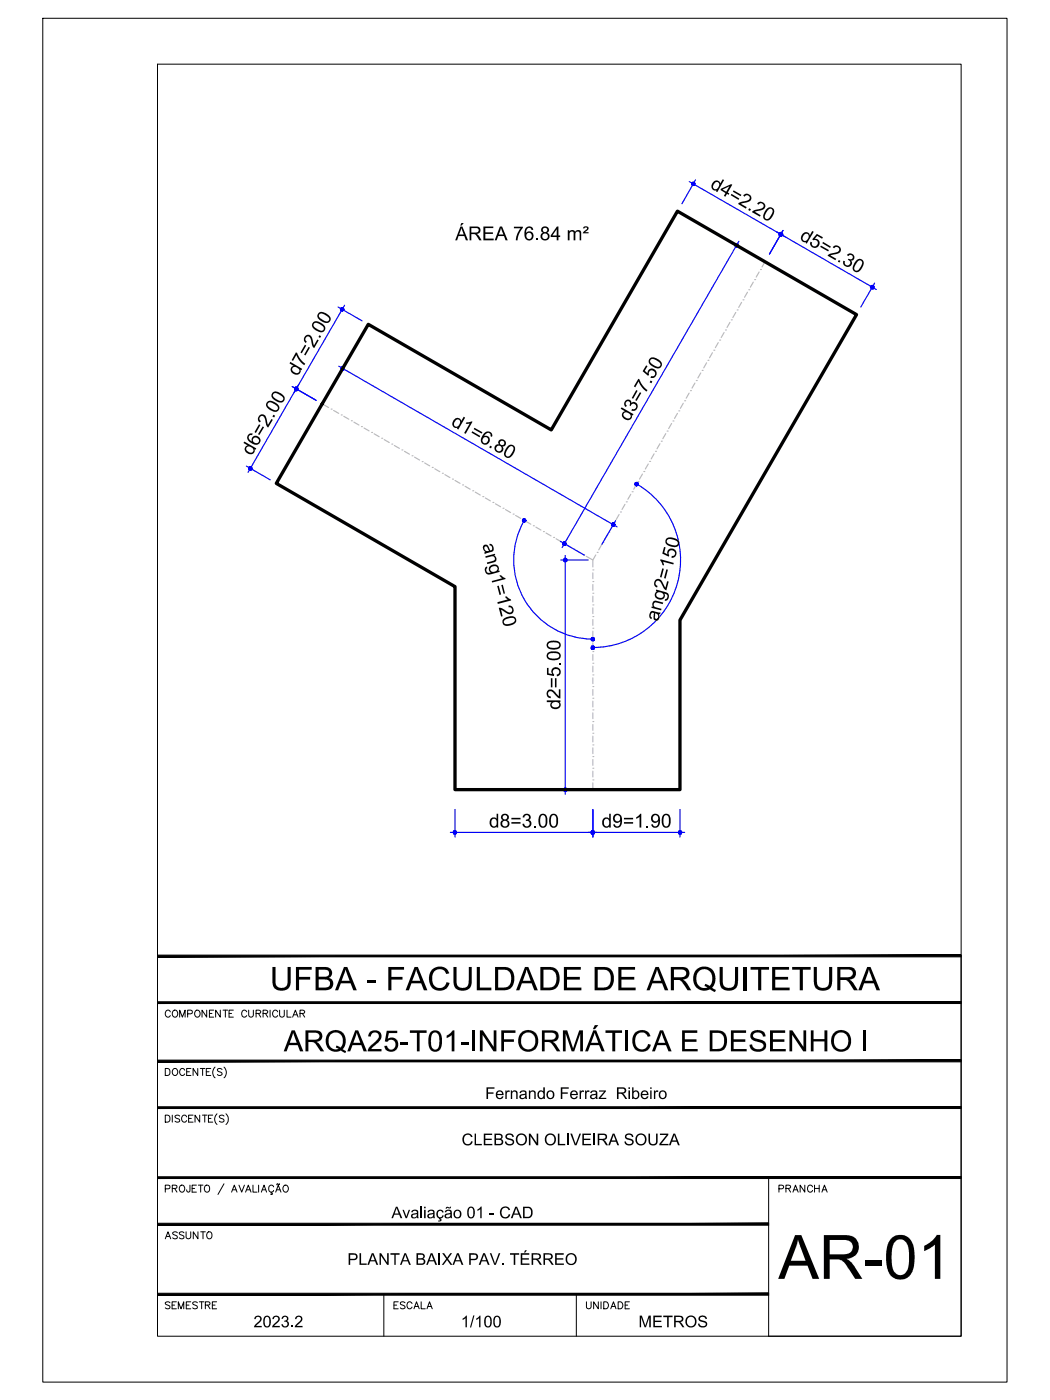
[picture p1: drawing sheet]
<svg xmlns="http://www.w3.org/2000/svg" width="229mm" height="305mm" viewBox="0 0 229 305" stroke-linecap="round" stroke-linejoin="round" font-family="sans-serif">
<!-- layer: ARQ_EIXO CINZA 04 -->
<g fill="none" stroke="#bababa" stroke-width=".25">
<path d="M165.3 59.2l-.7 1.1M165.6 58.7h.1M166.5 57l-.6 1.1M153.8 79l-.6 1.1M154.1 78.4h.1M155.1 76.8l-.6 1.1M155.4 76.2h.1M156.4 74.6l-.7 1.1M156.7 74h.1M157.6 72.4l-.6 1.1M157.9 71.8h.1M158.9 70.2l-.6 1.1"/>
<path d="M159.2 69.6h.1M160.2 68l-.6 1.1M160.5 67.5h.1M161.5 65.8l-.7 1.1M161.8 65.3h.1M162.7 63.6l-.6 1.1M163 63.1h.1M164 61.4l-.6 1.1M164.3 60.9h.1M70.1 87.9l1.4 .8M72.1 89.1h.1M72.6 89.4l1.1 .6"/>
<path d="M74.3 90.3h.1M74.8 90.6l1.1 .7M76.5 91.6h.1M77 91.9l1.1 .6M78.7 92.9h.1M79.2 93.2l1.1 .6M80.9 94.1h.1M81.4 94.4l1.1 .7M83.1 95.4h.1M83.7 95.7l1.1 .7M85.3 96.7h.1M85.9 97l1.1 .6"/>
<path d="M87.5 98h.1M88.1 98.3l1.1 .6M89.7 99.2h.1M90.3 99.5l1.1 .7M142.4 98.8l-.6 1.1M142.7 98.3h.1M143.7 96.6l-.7 1.1M144 96.1h.1M144.9 94.4l-.6 1.1M145.2 93.9h.1M146.2 92.2l-.6 1.1M146.5 91.7h.1"/>
<path d="M147.5 90l-.6 1.1M147.8 89.5h.1M148.8 87.8l-.7 1.1M149.1 87.2h.1M150 85.6l-.6 1.1M150.3 85h.1M151.3 83.4l-.6 1.1M151.6 82.8h.1M152.6 81.2l-.7 1.1M152.9 80.6h.1M91.9 100.5h.1M92.5 100.8l1.1 .6"/>
<path d="M94.1 101.8h.1M94.7 102.1l1.1 .6M96.3 103h.1M96.9 103.3l1.1 .7M98.5 104.3h.1M99.1 104.6l1.1 .6M100.7 105.6h.1M101.3 105.9l1.1 .6M102.9 106.8h.1M103.5 107.1l1.1 .7M105.1 108.1h.1M105.7 108.4l1.1 .7"/>
<path d="M107.3 109.4h.1M107.9 109.7l1.1 .6M109.5 110.7h.1M110.1 111l1.1 .6M111.7 111.9h.1M112.3 112.2l1.1 .7M113.9 113.2h.1M114.5 113.5l1.1 .6M116.1 114.5h.1M116.7 114.8l1.1 .6M118.3 115.7h.1M118.9 116l1.1 .7"/>
<path d="M120.5 117h.1M121.1 117.3l1.1 .6M122.7 118.3h.1M123.3 118.6l1.1 .6M124.9 119.5h.1M125.5 119.8l1 .7M131 118.6l-.7 1.1M131.3 118.1h.1M132.2 116.4l-.6 1.1M132.5 115.9h.1M133.5 114.2l-.6 1.1M133.8 113.7h.1"/>
<path d="M134.8 112l-.6 1.1M135.1 111.5h.1M136.1 109.8l-.7 1.1M136.4 109.3h.1M137.3 107.6l-.6 1.1M137.6 107.1h.1M138.6 105.4l-.6 1.1M138.9 104.9h.1M139.9 103.2l-.7 1.1M140.2 102.7h.1M141.1 101l-.6 1.1M141.4 100.5h.1"/>
<path d="M127.1 120.8h.1M127.6 121.1l1.5 .8M129.1 139.3h.1M129.1 136.8h.1M129.1 134.2h.1M129.1 131.7h.1M129.1 129.2h.1M129.1 126.6h.1M129.1 124.1h.1M129.1 124.7v1.3M129.1 127.3v1.2M129.1 129.8v1.3"/>
<path d="M129.1 132.3v1.3M129.1 134.9v1.2M129.1 137.4v1.3M129.1 140v1.2M129.7 120.8l-.6 1.1v1.5M130 120.3h.1M129.1 159.6h.1M129.1 157.1h.1M129.1 154.6h.1M129.1 152h.1M129.1 149.5h.1M129.1 146.9h.1"/>
<path d="M129.1 144.4h.1M129.1 141.9h.1M129.1 142.5v1.3M129.1 145v1.3M129.1 147.6v1.2M129.1 150.1v1.3M129.1 152.7v1.2M129.1 155.2v1.3M129.1 157.7v1.3M129.1 169.8h.1M129.1 167.3h.1M129.1 164.7h.1"/>
<path d="M129.1 162.2h.1M129.1 160.3v1.2M129.1 162.8v1.3M129.1 165.4v1.2M129.1 167.9v1.3M129.1 170.4v1.5"/>
</g>
<!-- layer: COTA AZUL -->
<g fill="none" stroke="#00f" stroke-width=".25">
<path d="M150.1 39.5l40.7 23.5M151.4 39.2l-2.9 5.2M159.5 52.9l5.2 3M160.9 52.5l-38.5 66.7M170.5 50.2l-3 5.1M73.6 66.8l5.2 3.1M73.7 79.7l60.7 35M75 66.5l-11 19M75.1 79.3l-3 5.2M190.4 61.6l-3 5.2M63.6 84.2l5.2 3M65 83.8l-11 19"/>
<path d="M53.6 101.5l5.2 3M114.2 113.3a17.3 17.3 0 0 0 14.9 25.8M122 117.9l5.2 3M134 113.4l-3 5.1M138.6 105.4a19.1 19.1 0 0 1 8.9 21.4 19.1 19.1 0 0 1-18.4 14.2M122.1 121.9h6M123.1 120.9v52M99.1 176.2v6M122.1 171.9h6M129.1 176.2v6M148 176.2v6M98 181.2h51.1"/>
</g>
<g fill="#00f" stroke="#00f" stroke-width=".22">
<path d="M74.3 80v.2h.3zM74.3 80.2h.3l-.3 .2zM74.3 80.4l.1 .2 .2-.4z"/>
<path d="M74.6 80.2l-.2 .4h.2zM74.6 80.2l.2 .4h-.2zM74.6 80.2l.2 .4 .1-.2z"/>
<path d="M74.6 80.2l.3 .2 .1-.2zM74.6 80.2l.3-.2 .1 .2zM74.8 79.9l-.2 .3 .3-.2z"/>
<path d="M74.6 79.8v.4l.2-.3zM74.4 79.9l.2-.1v.4zM74.4 79.9l-.1 .1 .3 .2z"/>
<path d="M133.5 114.2l.3 .2 .1-.2zM133.5 114.2l.3-.2 .1 .2zM133.7 113.9l-.2 .3 .3-.2z"/>
<path d="M133.5 113.8v.4l.2-.3zM133.3 113.9l.2-.1v.4zM133.3 113.9l-.1 .1 .3 .2z"/>
<path d="M133.2 114l-.1 .2h.4zM133.1 114.2h.4l-.3 .2zM133.2 114.4l.1 .2 .2-.4z"/>
<path d="M133.5 114.2l-.2 .4h.2zM133.5 114.2l.2 .4h-.2zM133.5 114.2l.2 .4 .1-.2z"/>
<path d="M122.9 121.6l.2 .3v-.4zM122.9 121.6l.2 .3-.3-.1zM122.8 121.8l-.1 .1h.4z"/>
<path d="M122.7 121.9l.1 .2 .3-.2zM122.8 122.1l.3-.2-.2 .4zM123.1 121.9l-.2 .4h.2z"/>
<path d="M123.1 121.9v.4h.2zM123.1 121.9l.3 .2-.1 .2zM123.1 121.9l.3 .2v-.2z"/>
<path d="M123.1 121.9h.3v-.1zM123.3 121.6l.1 .2-.3 .1zM123.1 121.5v.4l.2-.3z"/>
<path d="M123.1 171.9v.4h.2zM123.1 171.9l.3 .2-.1 .2zM123.1 171.9l.3 .2v-.2z"/>
<path d="M123.1 171.9h.3v-.2zM123.3 171.6l.1 .1-.3 .2zM123.1 171.5v.4l.2-.3z"/>
<path d="M122.9 171.6l.2 .3v-.4zM122.9 171.6l.2 .3-.3-.2zM122.8 171.7l-.1 .2h.4z"/>
<path d="M122.7 171.9l.1 .2 .3-.2zM122.8 172.1l.3-.2-.2 .4zM123.1 171.9l-.2 .4h.2z"/>
<path d="M122.9 118.4l-.2 .3h.2zM122.9 118.4l.2 .3h-.2zM122.9 118.4l.2 .3 .1-.2z"/>
<path d="M122.9 118.4l.3 .1v-.1zM122.9 118.4l.3-.2v.2zM123.1 118l-.2 .4 .3-.2z"/>
<path d="M122.9 118v.4l.2-.4zM122.7 118h.2v.4zM122.7 118l-.1 .2 .3 .2z"/>
<path d="M122.6 118.2l-.1 .2h.4zM122.5 118.4h.4l-.3 .1zM122.6 118.5l.1 .2 .2-.3z"/>
<path d="M160.4 53v.4l.2-.3zM160.2 53.1l.2-.1v.4zM160.2 53.1l-.1 .1 .3 .2z"/>
<path d="M160.1 53.2l-.1 .2h.4zM160 53.4h.4l-.3 .2zM160.1 53.6l.1 .1 .2-.3z"/>
<path d="M160.4 53.4l-.2 .3 .2 .1zM160.4 53.4l.2 .3-.2 .1zM160.4 53.4l.2 .3 .1-.1z"/>
<path d="M160.4 53.4l.3 .2v-.2zM160.4 53.4l.3-.2v.2zM160.6 53.1l-.2 .3 .3-.2z"/>
<path d="M150.6 39.8v.2h.4zM150.6 40h.4l-.4 .2zM150.6 40.2l.1 .1 .3-.3z"/>
<path d="M151 40l-.3 .3 .3 .1zM151 40l.1 .3-.1 .1zM151 40l.1 .3 .2-.1z"/>
<path d="M151 40l.3 .2v-.2zM151 40l.3-.2v.2zM151.1 39.7l-.1 .3 .3-.2z"/>
<path d="M151 39.7v.3l.1-.3zM150.7 39.7h.3v.3zM150.7 39.7l-.1 .1 .4 .2z"/>
<path d="M170 51l.3 .2 .1-.2zM170 51l.3-.2 .1 .2zM170.2 50.7l-.2 .3 .3-.2z"/>
<path d="M170 50.6v.4l.2-.3zM169.8 50.7l.2-.1v.4zM169.8 50.7l-.1 .1 .3 .2z"/>
<path d="M169.7 50.8l-.1 .2h.4zM169.6 51h.4l-.3 .2zM169.7 51.2l.1 .2 .2-.4z"/>
<path d="M170 51l-.2 .4h.2zM170 51l.2 .4h-.2zM170 51l.2 .4 .1-.2z"/>
<path d="M169.7 50.8l-.1 .2h.4zM169.6 51h.4l-.3 .2zM169.7 51.2l.1 .2 .2-.4z"/>
<path d="M170 51l-.2 .4h.2zM170 51l.2 .4h-.2zM170 51l.2 .4 .1-.2z"/>
<path d="M170 51l.3 .2 .1-.2zM170 51l.3-.2 .1 .2zM170.2 50.7l-.2 .3 .3-.2z"/>
<path d="M170 50.6v.4l.2-.3zM169.8 50.7l.2-.1v.4zM169.8 50.7l-.1 .1 .3 .2z"/>
<path d="M189.9 62.5l.3 .2 .1-.2zM189.9 62.5l.3-.2 .1 .2zM190.1 62.2l-.2 .3 .3-.2z"/>
<path d="M189.9 62.1v.4l.2-.3zM189.7 62.2l.2-.1v.4zM189.7 62.2l-.1 .1 .3 .2z"/>
<path d="M189.6 62.3l-.1 .2h.4zM189.5 62.5h.4l-.3 .2zM189.6 62.7l.1 .2 .2-.4z"/>
<path d="M189.9 62.5l-.2 .4h.2zM189.9 62.5l.2 .4h-.2zM189.9 62.5l.2 .4 .1-.2z"/>
<path d="M64.5 84.3v.4l.2-.4zM64.3 84.3h.2v.4zM64.2 84.5l.3 .2-.2-.4z"/>
<path d="M64.2 84.5l-.1 .2h.4zM64.1 84.7h.4l-.3 .1zM64.2 84.8l.1 .2 .2-.3z"/>
<path d="M64.5 84.7l-.2 .3h.2zM64.5 84.7l.2 .3h-.2zM64.5 84.7l.2 .3 .1-.2z"/>
<path d="M64.5 84.7l.3 .1 .1-.1zM64.5 84.7l.3-.2 .1 .2zM64.7 84.3l-.2 .4 .3-.2z"/>
<path d="M54.5 102l-.2 .3 .2 .1zM54.5 102l.2 .3-.2 .1zM54.5 102l.2 .3 .1-.1z"/>
<path d="M54.5 102l.3 .2 .1-.2zM54.5 102l.3-.2 .1 .2zM54.7 101.6l-.2 .4 .3-.2z"/>
<path d="M54.5 101.6v.4l.2-.4zM54.3 101.6h.2v.4zM54.3 101.6l-.1 .2 .3 .2z"/>
<path d="M54.2 101.8l-.1 .2h.4zM54.1 102h.4l-.3 .2zM54.2 102.2l.1 .1 .2-.3z"/>
<path d="M64.5 84.7l-.2 .3h.2zM64.5 84.7l.2 .3h-.2zM64.5 84.7l.2 .3 .1-.2z"/>
<path d="M64.5 84.7l.3 .1 .1-.1zM64.5 84.7l.3-.2 .1 .2zM64.7 84.3l-.2 .4 .3-.2z"/>
<path d="M64.5 84.3v.4l.2-.4zM64.3 84.3h.2v.4zM64.2 84.5l.3 .2-.2-.4z"/>
<path d="M64.2 84.5l-.1 .2h.4zM64.1 84.7h.4l-.3 .1zM64.2 84.8l.1 .2 .2-.3z"/>
<path d="M74.5 67v.4l.2-.4zM74.3 67h.2v.4zM74.3 67l-.1 .1 .3 .3z"/>
<path d="M74.2 67.1l-.1 .3h.4zM74.1 67.4h.4l-.3 .1zM74.2 67.5l.1 .1 .2-.2z"/>
<path d="M74.5 67.4l-.2 .2 .2 .1zM74.5 67.4l.2 .2-.2 .1zM74.5 67.4l.2 .2 .1-.1z"/>
<path d="M74.5 67.4l.3 .1 .1-.1zM74.5 67.4l.3-.3 .1 .3zM74.7 67l-.2 .4 .3-.3z"/>
<path d="M129.1 181.2h.3v-.1zM129.2 180.9l.2 .2-.3 .1zM129.1 180.8v.4l.1-.3z"/>
<path d="M128.9 180.9l.2 .3v-.4zM128.9 180.9l.2 .3-.4-.1zM128.7 181.1v.1h.4z"/>
<path d="M128.7 181.2v.2l.4-.2zM128.7 181.4l.4-.2-.2 .4zM129.1 181.2l-.2 .4h.2z"/>
<path d="M129.1 181.2v.4h.1zM129.1 181.2l.3 .2-.2 .2zM129.1 181.2l.3 .2v-.2z"/>
<path d="M98.7 181.2v.2l.4-.2zM98.7 181.4l.4-.2-.3 .4zM99.1 181.2l-.3 .4h.3z"/>
<path d="M99.1 181.2v.4h.1zM99.1 181.2l.3 .2-.2 .2zM99.1 181.2l.3 .2v-.2z"/>
<path d="M99.1 181.2h.3v-.1zM99.2 180.9l.2 .2-.3 .1zM99.1 180.8v.4l.1-.3z"/>
<path d="M98.8 180.9l.3 .3v-.4zM98.8 180.9l.3 .3-.4-.1zM98.7 181.1v.1h.4z"/>
<path d="M148 181.2h.4v-.1zM148.3 180.9l.1 .2-.4 .1zM148 180.8v.4l.3-.3z"/>
<path d="M147.9 180.9l.1 .3v-.4zM147.9 180.9l.1 .3-.3-.1zM147.7 181.1v.1h.3z"/>
<path d="M147.7 181.2v.2l.3-.2zM147.7 181.4l.3-.2-.1 .4zM148 181.2l-.1 .4h.1z"/>
<path d="M148 181.2v.4h.3zM148 181.2l.4 .2-.1 .2zM148 181.2l.4 .2v-.2z"/>
<path d="M128.7 181.2v.2l.4-.2zM128.7 181.4l.4-.2-.2 .4zM129.1 181.2l-.2 .4h.2z"/>
<path d="M129.1 181.2v.4h.1zM129.1 181.2l.3 .2-.2 .2zM129.1 181.2l.3 .2v-.2z"/>
<path d="M129.1 181.2h.3v-.1zM129.2 180.9l.2 .2-.3 .1zM129.1 180.8v.4l.1-.3z"/>
<path d="M128.9 180.9l.2 .3v-.4zM128.9 180.9l.2 .3-.4-.1zM128.7 181.1v.1h.4z"/>
<path d="M114.1 112.9v.4l.2-.3zM113.9 113l.2-.1v.4zM113.9 113l-.1 .1 .3 .2z"/>
<path d="M113.8 113.1l-.1 .2h.4zM113.7 113.3h.4l-.3 .2zM113.8 113.5l.1 .1 .2-.3z"/>
<path d="M114.1 113.3l-.2 .3 .2 .1zM114.1 113.3l.2 .3-.2 .1zM114.1 113.3l.2 .3 .1-.1z"/>
<path d="M114.1 113.3l.3 .2 .1-.2zM114.1 113.3l.3-.2 .1 .2zM114.3 113l-.2 .3 .3-.2z"/>
<path d="M129.1 139.1h.3v-.1zM129.2 138.9l.2 .1-.3 .1zM129.1 138.8v.3l.1-.2z"/>
<path d="M128.9 138.9l.2 .2v-.3zM128.9 138.9l.2 .2-.4-.1zM128.7 139v.1h.4z"/>
<path d="M128.7 139.1v.3l.4-.3zM128.7 139.4l.4-.3-.2 .4zM129.1 139.1l-.2 .4h.2z"/>
<path d="M129.1 139.1v.4h.1zM129.1 139.1l.3 .3-.2 .1zM129.1 139.1l.3 .3v-.3z"/>
<path d="M128.7 141v.2l.4-.2zM128.7 141.2l.4-.2-.2 .4zM129.1 141l-.2 .4h.2z"/>
<path d="M129.1 141v.4h.1zM129.1 141l.3 .2-.2 .2zM129.1 141l.3 .2v-.2z"/>
<path d="M129.1 141h.3v-.2zM129.2 140.7l.2 .1-.3 .2zM129.1 140.6v.4l.1-.3z"/>
<path d="M128.9 140.7l.2 .3v-.4zM128.9 140.7l.2 .3-.4-.2zM128.7 140.8v.2h.4z"/>
<path d="M138.3 105.2l-.1 .2h.4zM138.2 105.4h.4l-.3 .2zM138.3 105.6l.1 .1 .2-.3z"/>
<path d="M138.6 105.4l-.2 .3 .2 .1zM138.6 105.4l.2 .3-.2 .1zM138.6 105.4l.2 .3 .1-.1z"/>
<path d="M138.6 105.4l.3 .2 .1-.2zM138.6 105.4l.3-.2 .1 .2zM138.8 105.1l-.2 .3 .3-.2z"/>
<path d="M138.6 105v.4l.2-.3zM138.4 105.1l.2-.1v.4zM138.3 105.2l.3 .2-.2-.3z"/>
</g>
<!-- layer: 0 -->
<path d="M80.2 70.6l39.8 23 27.5-47.6 39 22.5-38.5 66.5v36.9h-48.9v-44.2l-38.9-22.5z" fill="none" stroke="#000" stroke-width=".72"/>
<!-- layer: MRG_EXTERNA -->
<path d="M9.3 4h209.9v296.9h-209.9z" fill="none" stroke="#000" stroke-width=".22"/>
<!-- layer: MRG_INTERNA -->
<path d="M34.3 14h175v276.9h-175z" fill="none" stroke="#000" stroke-width=".22"/>
<!-- layer: SIMB_01 -->
<g fill="#000" stroke="#000" stroke-width=".22">
<path d="M34.3 218.1v.4l175-.4zM34.3 218.5l175-.4v.4z"/>
<path d="M34.3 207.9v.4l175-.4zM34.3 208.3l175-.4v.4z"/>
<path d="M34.3 230.8v.4l175-.4zM34.3 231.2l175-.4v.4z"/>
<path d="M34.3 256.2v.4l175-.4zM34.3 256.6l175-.4v.4z"/>
<path d="M34.3 241v.3l175-.3zM34.3 241.3l175-.3v.3z"/>
<path d="M34.3 266.3v.4l133-.4zM34.3 266.7l133-.4v.4z"/>
<path d="M34.3 282h133v-.4zM34.3 281.6h133l-133 .4z"/>
</g>
<g fill="none" stroke="#000" stroke-width=".22">
<path d="M45 219.9v1.5l-1-1.5v1.5M46.5 219.9h-.9v1.5h.9M48 219.9v1.5l-1.1-1.5v1.5M48.6 219.9h1M49.1 219.9v1.5M50.8 219.9h-.9v1.5h.9M54.1 219.9v1.1l.5 .4h.3l.3-.4v-1.1M58.8 219.9v1.5M60.9 219.9v1.1l.4 .4 .5-.2 .1-1.3M62.5 219.9v1.5h.9M209.3 208.1v82.8h-42v-34.5M36 232.6h.5a.82 .82 0 0 1 .5 .8 .82 .82 0 0 1-.5 .7h-.5z"/>
<path d="M37.1 220.3a.56 .56 0 0 0-.7-.4 .56 .56 0 0 0-.4 .6 .63 .63 0 0 0 .2 .8 .63 .63 0 0 0 .9-.2M37.7 220.1a.72 .72 0 0 1 1 .2 .72 .72 0 0 1-.3 1.1 .72 .72 0 0 1-.9-.4 .72 .72 0 0 1 .2-.9zM37.7 232.8a.72 .72 0 0 1 1 .2 .72 .72 0 0 1-.3 1.1 .72 .72 0 0 1-.9-.4 .72 .72 0 0 1 .2-.9zM39.1 221.4v-1.5l.6 1.5 .6-1.5v1.5M40.2 233a.56 .56 0 0 0-.6-.4 .56 .56 0 0 0-.5 .6 .63 .63 0 0 0 .3 .8 .63 .63 0 0 0 .8-.2M40.6 233.3h.6M40.9 220.7l.9-.1v-.5l-.3-.2h-.6v1.5M41.6 232.6h-1v1.5h1M42.7 220a.71 .71 0 0 1 .9 .7 .71 .71 0 0 1-.9 .7l-.3-.5v-.4zM43.1 232.6v1.5l-1.1-1.5v1.5M43.6 232.6h1M44.1 232.6v1.5"/>
<path d="M44.9 233.3h.6M45.6 220.6h.5M45.9 232.6h-1v1.5h1M46.8 232.3a1.57 1.57 0 0 0 0 2.4M48.3 232.8l-.3-.2-.7 .2 .2 .4 .5 .2 .3 .3v.2l-.3 .2-.7-.2M48.8 232.3a1.57 1.57 0 0 1 0 2.4M49.9 220.6h.5M53.7 220.3a.56 .56 0 0 0-.6-.4 .56 .56 0 0 0-.5 .6 .63 .63 0 0 0 .3 .8 .63 .63 0 0 0 .8-.2M55.8 220.6h.8l.2-.4-.4-.3h-.6v1.5M56.3 220.6l.5 .8M57.3 220.6h.8l.2-.4-.4-.3h-.6v1.5M57.8 220.6l.5 .8"/>
<path d="M60.5 220.3a.56 .56 0 0 0-.7-.4 .56 .56 0 0 0-.4 .6 .63 .63 0 0 0 .2 .8 .63 .63 0 0 0 .9-.2M63.7 221.4l.6-1.5 .6 1.5M65.3 220.6h.9l.1-.4-.3-.3h-.7v1.5M65.8 220.6l.5 .8M36 242.8h.5a.82 .82 0 0 1 .5 .7 .82 .82 0 0 1-.5 .8h-.5zM36 258.8l.9-.1 .1-.6-1-.1v1.5M37.5 258.7l1-.1v-.5l-1-.1v1.5M37.5 242.8v1.5M38 258.7l.5 .8M39.1 243l-.3-.2-.7 .2 .2 .4 .7 .3 .1 .2v.2l-.3 .2-.7-.2M39.2 258.2a.72 .72 0 0 1 1 .2 .72 .72 0 0 1-.3 1.1 .72 .72 0 0 1-.9-.4 .72 .72 0 0 1 .2-.9zM40.6 243.2a.56 .56 0 0 0-.6-.4 .56 .56 0 0 0-.5 .6 .63 .63 0 0 0 .3 .8 .63 .63 0 0 0 .8-.2"/>
<path d="M41.1 243.5h.6M41.4 258l-.1 1.4-.4 .1-.2-.1-.1-.4M41.8 258.7h.6M42 242.8h-.9v1.5h.9M42.8 258h-1v1.5h1M43.2 258h1M43.5 242.8v1.5l-1-1.5v1.5M43.7 258v1.5M44.1 242.8h1M44.6 242.8v1.5M44.6 258.2a.63 .63 0 0 1 .8-.1 .63 .63 0 0 1 .2 .9 .57 .57 0 0 1-.5 .6 .57 .57 0 0 1-.6-.6zM45.4 243.5h.5"/>
<path d="M46.3 242.8h-.9v1.5h.9M47.2 242.5a1.57 1.57 0 0 0 0 2.3M48.8 243l-.4-.2-.6 .2 .1 .4 .7 .3 .2 .2v.2l-.4 .2-.6-.2M48.8 257.7l-1.3 2.4M49.2 242.5a1.57 1.57 0 0 1 0 2.3M50.4 259.5l.6-1.5 .6 1.5M50.7 259h.7M52 258l.6 1.5 .6-1.5M53.5 259.5l.6-1.5 .6 1.5M53.7 259h.7M55.1 258v1.5h.9M56.3 258v1.5"/>
<path d="M56.9 259.5l.6-1.5 .5 1.5M57.1 259h.7M59.1 259.5v.3l.2 .2h-.4M59.6 258.4a.6 .6 0 0 0-.9-.3 .6 .6 0 0 0-.2 .9 .54 .54 0 0 0 .4 .5 .54 .54 0 0 0 .7-.3M60 259.5l.6-1.5 .6 1.5M60.2 259h.8M60.3 257.8l-.1 .1M60.3 257.8h.2M60.5 257.8l.1 .1M60.6 257.9h.2M60.9 257.7l-.1 .2M61.8 258.2a.72 .72 0 0 1 1 .2 .72 .72 0 0 1-.3 1.1 .72 .72 0 0 1-.9-.4 .72 .72 0 0 1 .2-.9z"/>
<path d="M83.6 281.8v9.1M125.5 281.8v9.1"/>
</g>
<text font-size="13.3" x="169.5" y="278.4">AR-01</text>
<text font-size="7.1" x="58.8" y="215.6">UFBA - FACULDADE DE ARQUITETURA</text>
<text font-size="6.4" x="61.8" y="228.9">ARQA25-T01-INFORMÁTICA E DESENHO I</text>
<g font-size="4.4">
<text x="168.3" y="260.7">PRANCHA</text>
<text x="34.9" y="270.9">ASSUNTO</text>
<text x="34.9" y="286.1">SEMESTRE</text>
<text x="84.7" y="286.1">ESCALA</text>
<text x="126.3" y="286.1">UNIDADE</text>
</g>
<g font-size="4.2">
<text x="154.4" y="40.8" transform="rotate(30 154.4 40.8)">d4=2.20</text>
<text x="99.1" y="52.3">ÁREA 76.84 m²</text>
<text x="173.9" y="52.1" transform="rotate(30 173.9 52.1)">d5=2.30</text>
<text x="64.8" y="82" transform="rotate(-60 64.8 82)">d7=2.00</text>
<text x="98" y="92.5" transform="rotate(30 98 92.5)">d1=6.80</text>
<text x="136.9" y="91.9" transform="rotate(-60 136.9 91.9)">d3=7.50</text>
<text x="54.8" y="99.4" transform="rotate(-60 54.8 99.4)">d6=2.00</text>
<text x="105" y="118.6" transform="rotate(75 105 118.6)">ang1=120</text>
<text x="143.3" y="135.4" transform="rotate(-75 143.3 135.4)">ang2=150</text>
<text x="122" y="154.5" transform="rotate(-90 122 154.5)">d2=5.00</text>
<text x="106.5" y="180.2">d8=3.00</text>
<text x="130.9" y="180.2">d9=1.90</text>
</g>
<g font-size="3.5">
<text x="105.6" y="239.3">Fernando Ferraz Ribeiro</text>
<text x="100.5" y="249.3">CLEBSON OLIVEIRA SOUZA</text>
<text x="85.2" y="265.2">Avaliação 01 - CAD</text>
<text x="75.6" y="275.4">PLANTA BAIXA PAV. TÉRREO</text>
<text x="55.2" y="289">2023.2</text>
<text x="100.3" y="289">1/100</text>
<text x="139" y="289">METROS</text>
</g>
</svg>
